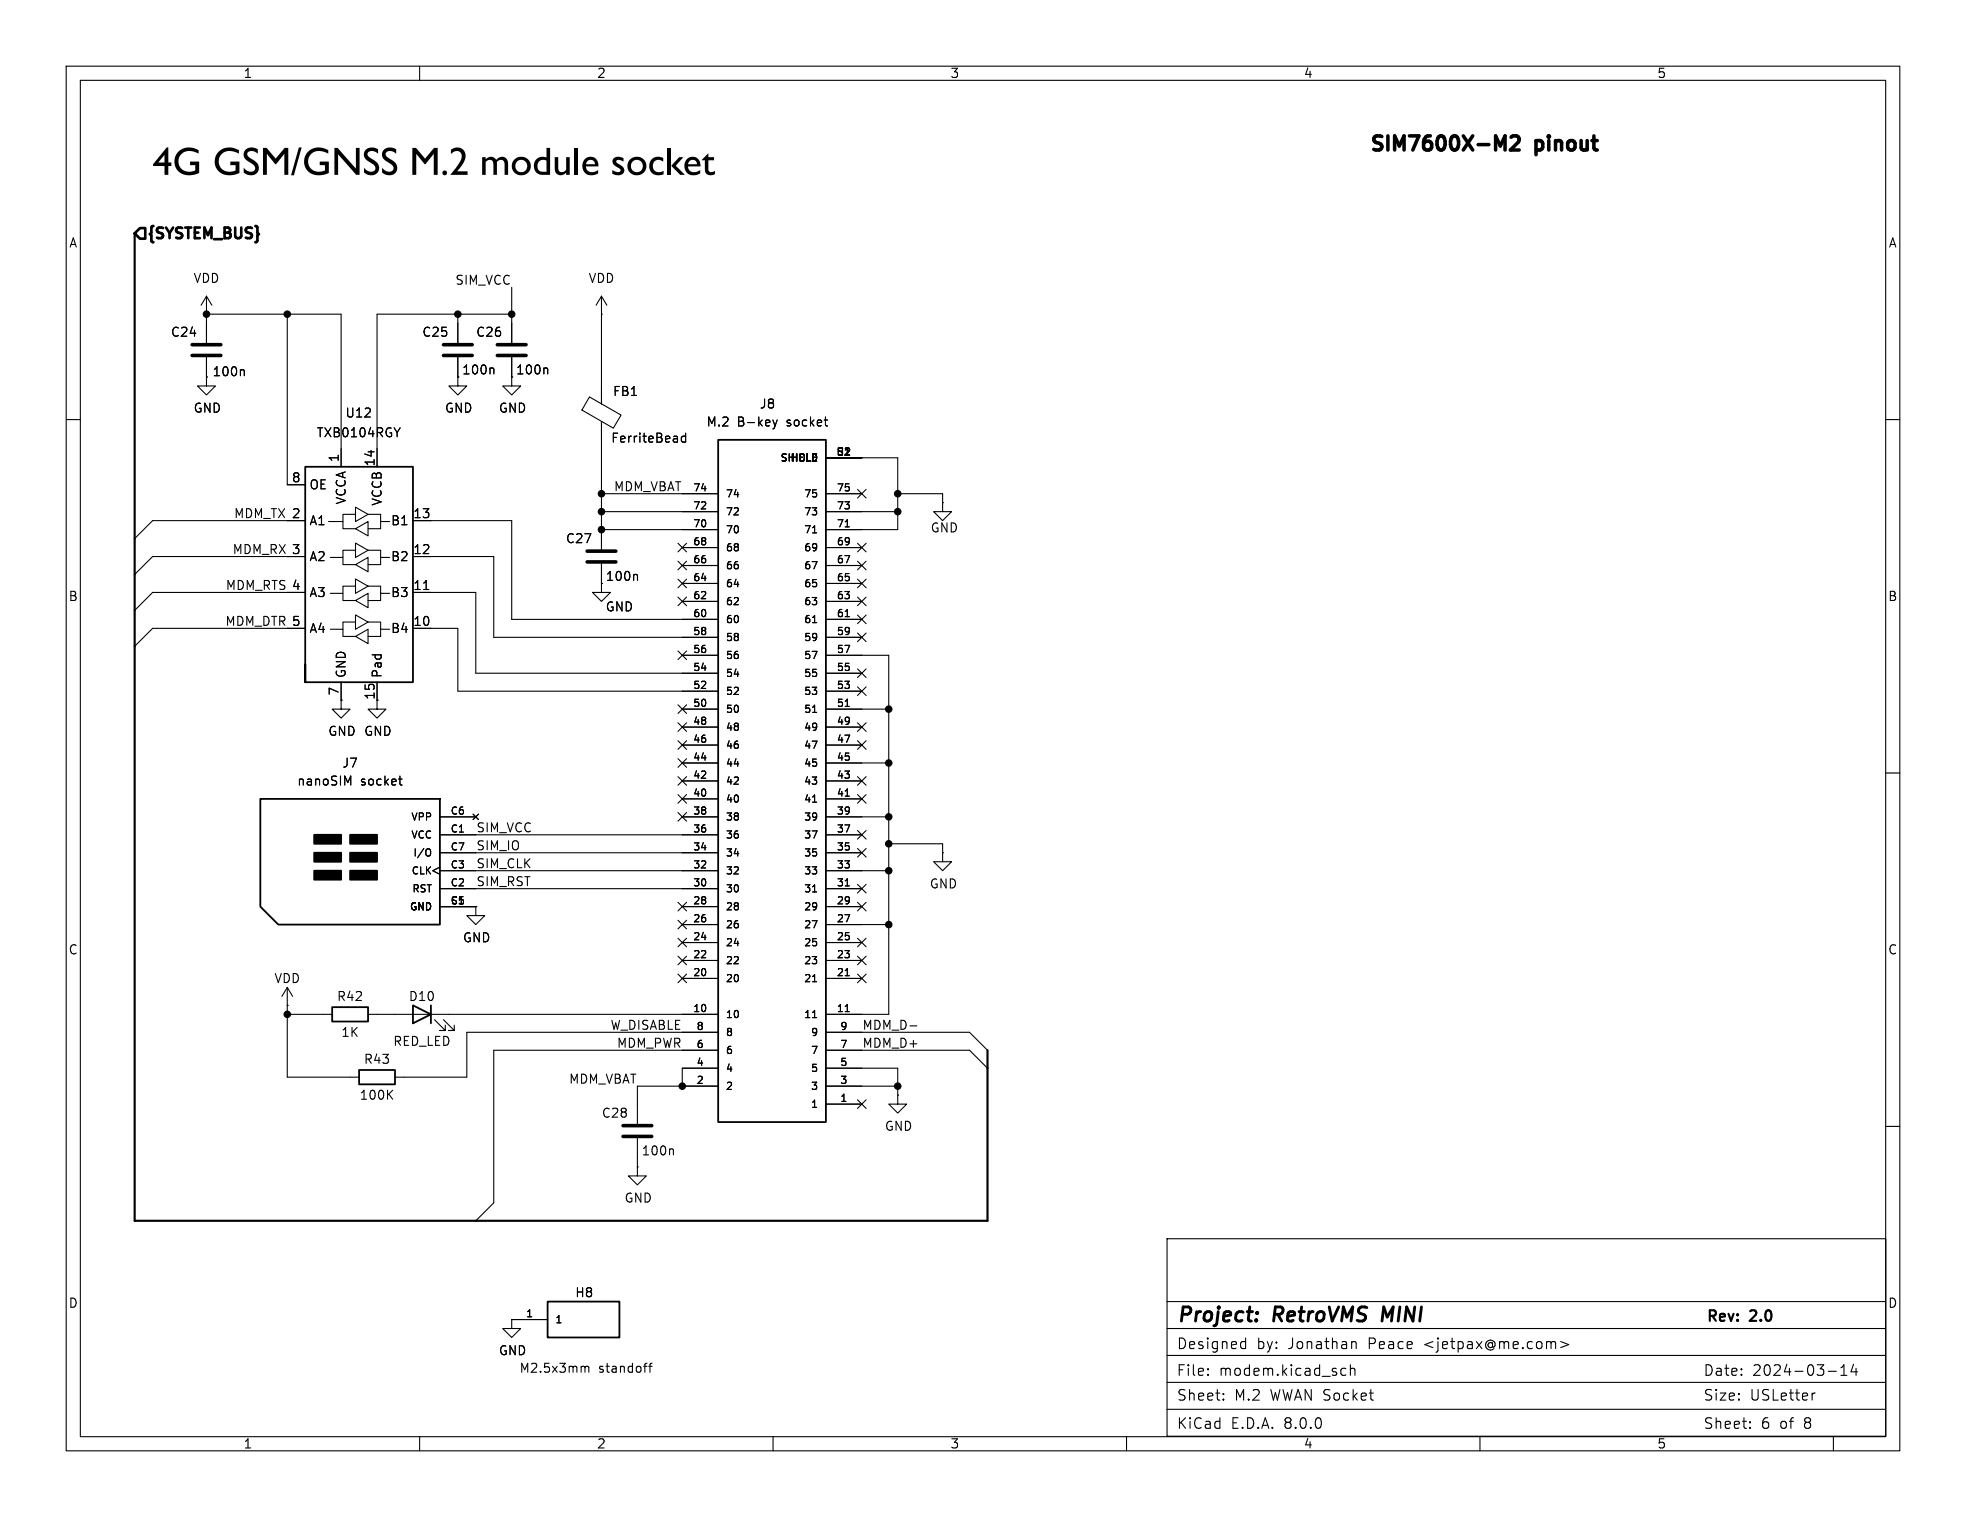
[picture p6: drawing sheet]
<svg xmlns="http://www.w3.org/2000/svg" width="279mm" height="216mm" viewBox="0 0 279 216" stroke-linecap="round" stroke-linejoin="round" font-family="sans-serif">
<g fill="none" stroke="#000" stroke-width=".15">
<path d="M9.4 9.4h259.4v195.9h-259.4zM11.4 11.4h255.4v191.9h-255.4zM59.4 9.4v2M9.4 59.4h2M29.2 44.5h.1M29.2 53.3v1.3h1.3l-1.3 1.3-1.3-1.3h1.3M29.2 53.3h.1M29.2 44.5h19.1v21.5M29.2 41.9v6.6M29.2 50.5v2.8M29.2 41.9l-.8 1.3M29.2 41.9l.8 1.3"/>
<path d="M34.4 52.3l.2 .2v.7M40.6 44.5v24.1h2.6M64.8 53.3v1.3h1.2l-1.2 1.3-1.3-1.3h1.3M64.8 53.3h.1M64.8 44.5v4M64.8 50.5v2.8M69.7 52.1l.2 .1v.7M72.4 53.3v1.3h1.3l-1.3 1.3-1.3-1.3h1.3M72.4 53.3h.1M72.4 44.5h-19.1v21.5M72.4 40.6v7.9M72.4 50.5v2.8"/>
<path d="M77.3 52.1l.2 .1v.7M83.4 56.2l4.5 2.5-1.1 1.9-4.5-2.6zM85.1 44.5h.1M85.1 41.9v15.3M85.1 59.6v18.1M85.1 41.9l-.8 1.3M85.1 41.9l.8 1.3M109.3 59.4l.3 .9M109.9 59.4l-.3 .9M266.8 59.4h2M43.2 78.7h-21.6l-2.6 2.6M43.2 73.7h-21.6l-2.6 2.5"/>
<path d="M46.5 73.8h2v1h1.8M46.7 78.9h1.8v1h1.8M50.3 77.9h-1.8v1M50.3 72.8h-1.8v1M50.3 79.9l1.8-1v2zM50.3 74.8l1.8-1v2zM50.3 76.8l1.8 1.1-1.8 1zM50.3 71.8l1.8 1-1.8 1zM52.1 77.9h1.7v1h1.3M52.1 72.8h1.7v1h1.3M53.8 78.9v1h-1.7M53.8 73.8v1h-1.7"/>
<path d="M56.6 60.5l-.4 .7M58.4 78.7h11.4v11.5h31.8M58.4 73.7h14v13.9h29.2M85.1 79.8v2.8M85.1 74.9h16.5M85.1 72.4h16.5M85.1 69.9h16.5M95.9 76.9l1.2 1.2M95.9 79.4l1.2 1.2M96.5 77.5h5.1M97 61.3v1.3M97 61.8l-.4-.1-.2 .3v.3l.1 .2h.5"/>
<path d="M97.1 76.9l-1.2 1.2M97.1 79.4l-1.2 1.2M109.6 60.3l-.1 .3-.2 .1M114.9 75.4h.6M116.8 77.5h5.1M116.8 64.8h10.2v10.1h-10.2M116.8 72.4h10.2M116.8 69.9h5.1M119.6 74.5h.6M121.3 69.2l1.2 1.3M121.3 76.9l1.2 1.2M121.3 79.4l1.2 1.2"/>
<path d="M122.5 79.4l-1.2 1.2M122.5 69.2l-1.2 1.3M122.5 76.9l-1.2 1.2M127 69.9h6.3v1.2M133.3 71.1v1.3h1.3l-1.3 1.3-1.2-1.3h1.2M133.3 71.1h.1M43.2 88.9h-21.6l-2.6 2.5M43.2 83.8h-21.6l-2.6 2.6M46.7 89h1.8v1h1.8M46.7 83.9h1.8v1.1h1.8M48.3 99.1v1.2h1.2l-1.2 1.3-1.3-1.3h1.3M48.3 99.1h.1"/>
<path d="M48.3 96.5v2.6M50.3 88h-1.8v1M50.3 82.9h-1.8v1M50.3 90l1.8-1v2.1zM50.3 85l1.8-1.1v2.1zM50.3 87l1.8 1-1.8 1zM50.3 81.9l1.8 1-1.8 1zM52.1 88h1.7v1h1.3M52.1 82.9h1.7v1h1.3M53.3 96.5v3.8h1.3l-1.3 1.3-1.2-1.3h1.2M53.8 89v1h-1.7M53.8 83.9v1.1h-1.7"/>
<path d="M58.4 88.9h6.4v8.9h36.8M58.4 83.8h8.9v11.5h34.3M59.9 83.4h.8M85.1 82.6v1.2h1.3l-1.3 1.3-1.3-1.3h1.3M85.1 82.6h.1M90 81.3l.2 .1v.7M95.9 92.1l1.2 1.2M95.9 99.7l1.2 1.2M95.9 84.5l1.2 1.2M95.9 81.9l1.2 1.3M96.5 92.7h5.1M96.5 85.1h5.1"/>
<path d="M96.5 82.6h5.1M96.5 80h5.1M97.1 92.1l-1.2 1.2M97.1 99.7l-1.2 1.2M97.1 84.5l-1.2 1.2M97.1 81.9l-1.2 1.3M114.9 88.1h.6M116.8 92.7h8.9v50.8h-8.9M116.8 97.8h5.1M116.8 95.3h5.1M116.8 90.2h5.1M116.8 87.6h5.1"/>
<path d="M116.8 85.1h5.1M116.8 82.6h5.1M116.8 80h5.1M119.6 99.9h.6M119.6 87.2h.6M121.3 97.2l1.2 1.2M121.3 94.6l1.2 1.3M121.3 84.5l1.2 1.2M121.3 89.6l1.2 1.2M121.3 81.9l1.2 1.3M121.3 87l1.2 1.2M122.5 97.2l-1.2 1.2"/>
<path d="M122.5 94.6l-1.2 1.3M122.5 84.5l-1.2 1.2M122.5 81.9l-1.2 1.3M122.5 89.6l-1.2 1.2M122.5 87l-1.2 1.2M49.2 110.7l.4-.9v1.3M56.4 110.2h.5M56.6 111l.3 .1M62.2 118.1h39.4M62.2 115.6h5.1M66.9 115.2l.8 .8M67.7 115.2l-.8 .8"/>
<path d="M95.9 104.8l1.2 1.2M95.9 107.3l1.2 1.3M95.9 109.9l1.2 1.2M95.9 112.4l1.2 1.2M95.9 115l1.2 1.2M95.9 102.3l1.2 1.2M96.5 115.6h5.1M96.5 113h5.1M96.5 110.5h5.1M96.5 108h5.1M96.5 105.4h5.1M96.5 102.9h5.1"/>
<path d="M96.5 100.3h5.1M97.1 109.9l-1.2 1.2M97.1 104.8l-1.2 1.2M97.1 107.3l-1.2 1.3M97.1 112.4l-1.2 1.2M97.1 115l-1.2 1.2M97.1 102.3l-1.2 1.2M114.9 113.5h.6M114.9 100.8h.6M116.8 118.1h5.1M116.8 115.6h8.9M116.8 113h5.1"/>
<path d="M116.8 110.5h5.1M116.8 108h8.9M116.8 105.4h5.1M116.8 102.9h5.1M116.8 100.3h8.9M119.6 112.6h.6M121.3 112.4l1.2 1.2M121.3 109.9l1.2 1.2M121.3 104.8l1.2 1.2M121.3 102.3l1.2 1.2M121.3 117.5l1.2 1.2M122.5 117.5l-1.2 1.2"/>
<path d="M122.5 109.9l-1.2 1.2M122.5 112.4l-1.2 1.2M122.5 102.3l-1.2 1.2M122.5 104.8l-1.2 1.2M125.7 119.4h7.6v1.3M266.8 109.4h2M40.6 139.7v12.7h10.2M40.6 139.7l-.7 1.3M40.6 139.7l.8 1.3M60.5 120.1a.34 .34 0 0 1 .4 .3v.4a.34 .34 0 0 1-.4 .3M62.2 122.7l-1 .5 1 .5M62.2 128.3h5.1"/>
<path d="M62.2 125.7h39.4M62.2 123.2h39.4M62.2 120.7h39.4M67.3 128.3v1.2h1.3l-1.3 1.3-1.3-1.3h1.3M67.3 128.3h.1M95.9 135.3l1.2 1.2M95.9 127.7l1.2 1.2M95.9 130.2l1.2 1.2M95.9 137.8l1.2 1.2M95.9 132.7l1.2 1.3M96.5 138.4h5.1M96.5 135.9h5.1"/>
<path d="M96.5 133.4h5.1M96.5 130.8h5.1M96.5 128.3h5.1M97.1 135.3l-1.2 1.2M97.1 137.8l-1.2 1.2M97.1 127.7l-1.2 1.2M97.1 130.2l-1.2 1.2M97.1 132.7l-1.2 1.3M114.9 138.9h.6M114.9 126.2h.6M116.8 138.4h5.1M116.8 135.9h5.1"/>
<path d="M116.8 133.4h5.1M116.8 130.8h8.9M116.8 128.3h5.1M116.8 125.7h5.1M116.8 123.2h8.9M116.8 120.7h5.1M119.6 138h.6M119.6 125.3h.6M121.3 127.7l1.2 1.2M121.3 135.3l1.2 1.2M121.3 132.7l1.2 1.3M121.3 137.8l1.2 1.2"/>
<path d="M121.3 125.1l1.2 1.2M121.3 120l1.2 1.3M122.5 127.7l-1.2 1.2M122.5 135.3l-1.2 1.2M122.5 132.7l-1.2 1.3M122.5 137.8l-1.2 1.2M122.5 125.1l-1.2 1.2M122.5 120l-1.2 1.3M133.3 120.7v1.2h1.3l-1.3 1.3-1.2-1.3h1.2M133.3 120.7h.1M40.6 142.2h.1M40.6 143.5h6.4"/>
<path d="M52.1 143.5h49.5M55 154.8l.5 .7M55.5 154.2l-.7 .8M61.5 144.3l1.5 1.5h-.8h.8v-.8M62.7 144.3l1.6 1.5h-.8h.8v-.8M101.6 153.7h-11.4v5.3M101.6 146.1h-35.6v6.3h-10.1M101.6 151.1h-5.1v2.6M101.6 148.6h-31.8v21.6l-2.5 2.5M114.9 144h.6M116.8 156.2h5.1M116.8 153.7h10.2"/>
<path d="M116.8 151.1h10.2v3.8M116.8 148.6h20.4l2.5 2.5M116.8 146.1h20.4l2.5 2.5M119.6 143.1h.6M121.3 155.6l1.2 1.2M122.5 155.6l-1.2 1.2M127 154.9v1.3h1.3l-1.3 1.3-1.3-1.3h1.3M127 154.9h.1M128.7 145.1h1M266.8 159.4h2M90.2 165.1v1.3h1.2l-1.2 1.2-1.3-1.2h1.3M90.2 165.1h.1"/>
<path d="M90.2 161v4.1M95.1 162.5l.2 .2v.7M165.1 175.3h101.7v27.9h-101.7zM72.4 186.7v1.3h1.3l-1.3 1.2-1.3-1.2h1.3M72.4 186.7h.1M72.4 186.7h5.1M82.6 193.3l.2 .2M82.8 193.5v.7M82.8 193.5l.1-.2 .3 .1 .1 .8M91.8 193.3h.5M92.3 192.9h-.3v.2v1.1M165.1 199.4h101.6"/>
<path d="M165.1 195.6h101.6M165.1 191.8h101.6M165.1 188h101.6M165.1 184.2h101.6M170.9 194.4l.1 .1-.1 .1M170.9 194.4l-.1 .1 .1 .1M170.9 193.7v.1M170.9 194.4v.2M170.9 193.7h.1l-.1 .1M170.9 193.7h-.1l.1 .1M173.1 198v.1M173.1 198h-.1l.1 .1"/>
<path d="M173.1 197.2v.1M173.1 197.2h-.1l.1 .1M175.8 189.8l.4 .1M176.2 189.3v1.5M176.2 190.7l-.4 .1M189.8 194.5l.2 .1 .4-.1M189.8 193.7l.2-.1 .4 .1M191 193.7a.37 .37 0 0 1 .7 .1v.8M191 193.1v1.5M191.4 189.8l.4 .1 .1 .1v.8M219.9 189.8l.2 .2v.8M220.8 189.8l1.1 .4-1.1 .5"/>
<path d="M256.8 197.1l-.3 .1M258.6 194h1.2M260.4 194.6h.9M260.4 193.5l.5-.4v1.5M262.2 193l-.3 1.1h.9M262.6 193.6v1M59.4 203.3v2M109.4 203.3v2M159.4 203.3v2M209.4 203.3v2M247.6 201.9v.1v.1M247.6 201.9l-.1 .1 .1 .1"/>
<path d="M247.6 201.2v.1M247.6 201.9v.2M247.6 201.2h-.1l.1 .1M259.4 203.3v2"/>
</g>
<path d="M177.7 186.7l.1 .1-.1 .1M177.9 185.7v.1l-.1 .1M177.9 185.7l-.2 .1 .1 .1M177.9 185.7l-.1 .2M195.8 184.9l-.3 2" fill="none" stroke="#000" stroke-width=".4"/>
<path d="M27.2 50.3h4M27.2 48.8h4M62.7 50.3h4.1M62.7 48.8h4.1M70.4 50.3h4M70.4 48.8h4M83.1 79.5h4M83.1 78h4M88.1 159.3h4.1M88.1 160.8h4.1" fill="none" stroke="#000" stroke-width=".51"/>
<path d="M43.2 66h15.2v30.5h-15.2zM101.6 62.2h15.2v96.6h-15.2zM43.2 94v2.5zM36.8 113h25.4v17.8h-22.8l-2.6-2.5zM47 142.5h5.1v2h-5.1zM50.8 151.4h5.1v2h-5.1zM58.4 142.2l2.6 1.3-2.6 1.3zM61 142.2v2.6M77.5 184.2h10.1v5h-10.1z" fill="none" stroke="#000" stroke-width=".25"/>
<path d="M44.4 118.1h3.9v1.3h-3.9zM49.5 118.1h3.8v1.3h-3.8zM44.4 123.2h3.9v1.3h-3.9zM44.4 120.7h3.9v1.2h-3.9zM49.5 123.2h3.8v1.3h-3.8zM49.5 120.7h3.8v1.2h-3.8z" fill="#000" stroke="#000" stroke-width=".25"/>
<path d="M19.8 32.3h.7v1.5h-.7l-.8-.8zM21.7 32l-.2 .1-.1 .1M36.1 32l.2 .1 .1 .1" fill="none" stroke="#000" stroke-width=".38"/>
<path d="M211.6 19.2l.6 1.5 .7-1.5v2M213.8 19.4l.3-.2h.4a.54 .54 0 0 1 .3 .9l-1.1 1.1h1.2" fill="none" stroke="#000" stroke-width=".5"/>
<path d="M19 33v139.7h120.7v-24.1" fill="none" stroke="#000" stroke-width=".3"/>
<g fill="#000" stroke="#000" stroke-width=".15">
<circle cx="29.2" cy="44.5" r=".46"/>
<circle cx="40.6" cy="44.5" r=".46"/>
<circle cx="64.8" cy="44.5" r=".46"/>
<circle cx="72.4" cy="44.5" r=".46"/>
<circle cx="85.1" cy="69.9" r=".46"/>
<circle cx="85.1" cy="74.9" r=".46"/>
<circle cx="85.1" cy="72.4" r=".46"/>
<circle cx="127" cy="69.9" r=".46"/>
<circle cx="127" cy="72.4" r=".46"/>
<circle cx="125.7" cy="119.4" r=".46"/>
<circle cx="125.7" cy="100.3" r=".46"/>
<circle cx="125.7" cy="108" r=".46"/>
<circle cx="125.7" cy="115.6" r=".46"/>
<circle cx="125.7" cy="130.8" r=".46"/>
<circle cx="125.7" cy="123.2" r=".46"/>
<circle cx="40.6" cy="143.5" r=".46"/>
<circle cx="96.5" cy="153.7" r=".46"/>
<circle cx="127" cy="153.7" r=".46"/>
</g>
<text font-size="5.6" x="21.6" y="25.4">4G GSM/GNSSM.2modulesocket</text>
<g font-size="2.8">
<text x="193.4" y="22.1">SIM7600X-M2</text>
<text x="217.4" y="22.1">pinout</text>
<text x="166.4" y="187.6">Project:</text>
<text x="180.2" y="187.6">RetroVMS</text>
<text x="196.4" y="187.6">MINI</text>
</g>
<g font-size="2.1">
<text x="20.7" y="34.3">{SYSTEM_BUS}</text>
<text x="166.4" y="191.1">Designed</text>
<text x="177.8" y="191.1">by:</text>
<text x="182.3" y="191.1">Jonathan</text>
<text x="193.7" y="191.1">Peace</text>
<text x="201.7" y="191.1">&lt;jetpax@me.com&gt;</text>
<text x="241.3" y="187.4">Rev:</text>
<text x="247.7" y="187.4">2.0</text>
<text x="166.4" y="194.9">File:</text>
<text x="172.5" y="194.9">modem.kicad_sch</text>
<text x="240.9" y="194.9">Date:</text>
<text x="247.9" y="194.9">2024-03-14</text>
<text x="166.4" y="202.4">KiCad</text>
<text x="166.4" y="198.4">Sheet:</text>
<text x="174.1" y="202.4">E.D.A.</text>
<text x="174.6" y="198.4">M.2</text>
<text x="179.8" y="198.4">WWAN Socket</text>
<text x="181.7" y="202.4">8.0.0</text>
<text x="240.9" y="198.4">Size:</text>
<text x="240.9" y="202.4">Sheet:</text>
<text x="247.6" y="198.4">USLetter</text>
<text x="249.1" y="202.4">6</text>
<text x="251.9" y="202.4">of</text>
<text x="255.4" y="202.4">8</text>
</g>
<g font-size="1.8">
<text x="34.4" y="11.2">1</text>
<text x="84.4" y="11.2">2</text>
<text x="134.4" y="11.2">3</text>
<text x="184.4" y="11.2">4</text>
<text x="234.4" y="11.2">5</text>
<text x="9.7" y="35.2">A</text>
<text x="267.1" y="35.2">A</text>
<text x="27.3" y="40.2">VDD</text>
<text x="64.3" y="40.4">SIM_VCC</text>
<text x="83.2" y="40.2">VDD</text>
<text x="24.1" y="47.9">C24</text>
<text x="59.6" y="47.9">C25</text>
<text x="67.3" y="47.9">C26</text>
<text x="30" y="53.4">100n</text>
<text x="65.3" y="53.2">100n</text>
<text x="72.9" y="53.2">100n</text>
<text x="27.3" y="58.6">GND</text>
<text x="48.8" y="59.3">U12</text>
<text x="62.9" y="58.6">GND</text>
<text x="70.5" y="58.6">GND</text>
<text x="86.6" y="56.2">FB1</text>
<text x="107.4" y="58">J8</text>
<text x="44.7" y="62.1">TXB0104RGY</text>
<text x="48" y="65.5" transform="rotate(-90 48 65.5)">1</text>
<text x="86.4" y="62.8">FerriteBead</text>
<text x="99.9" y="60.6">M.2</text>
<text x="104.3" y="60.6">B-key</text>
<text x="111.4" y="60.6">socket</text>
<text x="41.2" y="68.3">8</text>
<text x="43.7" y="69.4">OE</text>
<text x="49.1" y="71.5" transform="rotate(-90 49.1 71.5)">VCCA</text>
<text x="53.1" y="66.1" transform="rotate(-90 53.1 66.1)">14</text>
<text x="54.2" y="71.6" transform="rotate(-90 54.2 71.6)">VCCB</text>
<text x="86.8" y="69.6">MDM_VBAT</text>
<text x="33" y="73.4">MDM_TX 2</text>
<text x="41.2" y="73.4">2</text>
<text x="43.7" y="74.5">A1</text>
<text x="55.2" y="74.5">B1</text>
<text x="58.4" y="73.4">13</text>
<text x="80" y="77.1">C27</text>
<text x="131.6" y="75.5">GND</text>
<text x="31.8" y="83.6">MDM_RTS 4</text>
<text x="32.8" y="78.5">MDM_RX 3</text>
<text x="41.2" y="78.5">3</text>
<text x="41.2" y="83.6">4</text>
<text x="43.7" y="79.6">A2</text>
<text x="55.2" y="79.6">B2</text>
<text x="58.4" y="83.6">11</text>
<text x="58.4" y="78.5">12</text>
<text x="85.6" y="82.4">100n</text>
<text x="9.6" y="85.2">B</text>
<text x="31.8" y="88.6">MDM_DTR 5</text>
<text x="41.2" y="88.6">5</text>
<text x="43.7" y="84.7">A3</text>
<text x="43.7" y="89.8">A4</text>
<text x="55.2" y="89.8">B4</text>
<text x="55.2" y="84.7">B3</text>
<text x="58.4" y="88.6">10</text>
<text x="85.6" y="86.7">GND</text>
<text x="267" y="85.2">B</text>
<text x="48" y="98.5" transform="rotate(-90 48 98.5)">7</text>
<text x="49.1" y="96" transform="rotate(-90 49.1 96)">GND</text>
<text x="53.1" y="99.1" transform="rotate(-90 53.1 99.1)">15</text>
<text x="54.2" y="96" transform="rotate(-90 54.2 96)">Pad</text>
<text x="46.4" y="104.3">GND GND</text>
<text x="42" y="111.4">nanoSIM</text>
<text x="48.3" y="108.8">J7</text>
<text x="51" y="111.4">socket</text>
<text x="67.3" y="117.8">SIM_VCC</text>
<text x="67.3" y="120.4">SIM_IO</text>
<text x="67.3" y="125.5">SIM_RST</text>
<text x="67.3" y="122.9">SIM_CLK</text>
<text x="131.4" y="125.9">GND</text>
<text x="9.6" y="135.2">C</text>
<text x="65.4" y="133.5">GND</text>
<text x="267" y="135.2">C</text>
<text x="38.7" y="139.3">VDD</text>
<text x="47.6" y="141.8">R42</text>
<text x="57.7" y="141.8">D10</text>
<text x="48.2" y="146.9">1K</text>
<text x="55.5" y="148.2">RED_LED</text>
<text x="86.3" y="145.8">W_DISABLE</text>
<text x="87.2" y="148.3">MDM_PWR</text>
<text x="121.9" y="145.8">MDM_D-</text>
<text x="121.9" y="148.3">MDM_D+</text>
<text x="50.8" y="155.8">100K</text>
<text x="51.4" y="150.7">R43</text>
<text x="80.4" y="153.4">MDM_VBAT</text>
<text x="85" y="158.3">C28</text>
<text x="125.1" y="160.2">GND</text>
<text x="90.7" y="163.7">100n</text>
<text x="88.3" y="170.4">GND</text>
<text x="9.6" y="185.2">D</text>
<text x="81.3" y="183.7">H8</text>
<text x="267" y="185.2">D</text>
<text x="70.5" y="191.9">GND</text>
<text x="73.4" y="194.3">M2.5x3mm</text>
<text x="84.7" y="194.3">standoff</text>
<text x="34.4" y="205.1">1</text>
<text x="84.4" y="205.1">2</text>
<text x="134.4" y="205.1">3</text>
<text x="184.4" y="205.1">4</text>
<text x="234.4" y="205.1">5</text>
</g>
<g font-size="1.4">
<text x="110.3" y="65.5">SHIELD</text>
<text x="111.7" y="65.5">HOLE</text>
<text x="118.2" y="64.5">H1</text>
<text x="119.2" y="64.5">2</text>
<text x="98" y="69.6">74</text>
<text x="102.6" y="70.6">74</text>
<text x="113.6" y="70.6">75</text>
<text x="118.3" y="69.6">75</text>
<text x="98" y="77.2">68</text>
<text x="98" y="74.7">70</text>
<text x="98" y="72.1">72</text>
<text x="102.6" y="75.7">70</text>
<text x="102.6" y="73.1">72</text>
<text x="113.6" y="75.7">71</text>
<text x="113.6" y="73.1">73</text>
<text x="118.3" y="77.2">69</text>
<text x="118.3" y="74.7">71</text>
<text x="118.3" y="72.1">73</text>
<text x="98" y="82.3">64</text>
<text x="98" y="79.8">66</text>
<text x="102.6" y="83.3">64</text>
<text x="102.6" y="80.7">66</text>
<text x="102.6" y="78.2">68</text>
<text x="113.6" y="83.3">65</text>
<text x="113.6" y="80.7">67</text>
<text x="113.6" y="78.2">69</text>
<text x="118.3" y="82.3">65</text>
<text x="118.3" y="79.8">67</text>
<text x="98" y="89.9">58</text>
<text x="98" y="87.4">60</text>
<text x="98" y="84.8">62</text>
<text x="102.6" y="88.4">60</text>
<text x="102.6" y="85.8">62</text>
<text x="113.6" y="88.4">61</text>
<text x="113.6" y="85.8">63</text>
<text x="118.3" y="89.9">59</text>
<text x="118.3" y="87.4">61</text>
<text x="118.3" y="84.8">63</text>
<text x="98" y="95">54</text>
<text x="98" y="92.5">56</text>
<text x="102.6" y="96">54</text>
<text x="102.6" y="93.4">56</text>
<text x="102.6" y="90.9">58</text>
<text x="113.6" y="96">55</text>
<text x="113.6" y="93.4">57</text>
<text x="113.6" y="90.9">59</text>
<text x="118.3" y="95">55</text>
<text x="118.3" y="92.5">57</text>
<text x="98" y="100.1">50</text>
<text x="98" y="97.5">52</text>
<text x="102.6" y="101.1">50</text>
<text x="102.6" y="98.5">52</text>
<text x="113.6" y="101.1">51</text>
<text x="113.6" y="98.5">53</text>
<text x="118.3" y="100.1">51</text>
<text x="118.3" y="97.5">53</text>
<text x="98" y="107.7">44</text>
<text x="98" y="105.2">46</text>
<text x="98" y="102.6">48</text>
<text x="102.6" y="106.1">46</text>
<text x="102.6" y="103.6">48</text>
<text x="113.6" y="106.1">47</text>
<text x="113.6" y="103.6">49</text>
<text x="118.3" y="107.7">45</text>
<text x="118.3" y="105.2">47</text>
<text x="118.3" y="102.6">49</text>
<text x="98" y="112.8">40</text>
<text x="98" y="110.2">42</text>
<text x="102.6" y="113.8">40</text>
<text x="102.6" y="111.2">42</text>
<text x="102.6" y="108.7">44</text>
<text x="113.6" y="113.8">41</text>
<text x="113.6" y="111.2">43</text>
<text x="113.6" y="108.7">45</text>
<text x="118.3" y="112.8">41</text>
<text x="118.3" y="110.2">43</text>
<text x="58.1" y="118.8">VCC</text>
<text x="58.1" y="116.3">VPP</text>
<text x="63.7" y="117.9">C1</text>
<text x="63.7" y="115.3">C6</text>
<text x="98" y="115.3">38</text>
<text x="98" y="117.9">36</text>
<text x="102.6" y="116.3">38</text>
<text x="102.6" y="118.8">36</text>
<text x="113.6" y="118.8">37</text>
<text x="113.6" y="116.3">39</text>
<text x="118.3" y="117.9">37</text>
<text x="118.3" y="115.3">39</text>
<text x="58.1" y="123.9">CLK</text>
<text x="58.3" y="121.4">I/O</text>
<text x="63.7" y="125.5">C2</text>
<text x="63.7" y="122.9">C3</text>
<text x="63.7" y="120.4">C7</text>
<text x="98" y="125.5">30</text>
<text x="98" y="122.9">32</text>
<text x="98" y="120.4">34</text>
<text x="102.6" y="123.9">32</text>
<text x="102.6" y="121.4">34</text>
<text x="113.6" y="123.9">33</text>
<text x="113.6" y="121.4">35</text>
<text x="118.3" y="125.5">31</text>
<text x="118.3" y="122.9">33</text>
<text x="118.3" y="120.4">35</text>
<text x="57.9" y="129">GND</text>
<text x="58.2" y="126.5">RST</text>
<text x="63.7" y="128">S1</text>
<text x="98" y="130.6">26</text>
<text x="98" y="128">28</text>
<text x="102.6" y="131.5">26</text>
<text x="102.6" y="129">28</text>
<text x="102.6" y="126.5">30</text>
<text x="113.6" y="131.5">27</text>
<text x="113.6" y="129">29</text>
<text x="113.6" y="126.5">31</text>
<text x="118.3" y="130.6">27</text>
<text x="118.3" y="128">29</text>
<text x="98" y="135.6">22</text>
<text x="98" y="133.1">24</text>
<text x="102.6" y="136.6">22</text>
<text x="102.6" y="134.1">24</text>
<text x="113.6" y="136.6">23</text>
<text x="113.6" y="134.1">25</text>
<text x="118.3" y="135.6">23</text>
<text x="118.3" y="133.1">25</text>
<text x="98" y="143.3">10</text>
<text x="98" y="138.2">20</text>
<text x="102.6" y="139.2">20</text>
<text x="113.6" y="139.2">21</text>
<text x="118.3" y="143.3">11</text>
<text x="118.3" y="138.2">21</text>
<text x="98.4" y="148.3">6</text>
<text x="98.4" y="145.8">8</text>
<text x="102.6" y="144.2">10</text>
<text x="102.6" y="149.3">6</text>
<text x="102.6" y="146.8">8</text>
<text x="113.6" y="144.2">11</text>
<text x="114.6" y="149.3">7</text>
<text x="114.6" y="146.8">9</text>
<text x="118.8" y="148.3">7</text>
<text x="118.8" y="145.8">9</text>
<text x="98.4" y="153.4">2</text>
<text x="98.4" y="150.9">4</text>
<text x="102.6" y="154.4">2</text>
<text x="102.6" y="151.9">4</text>
<text x="114.6" y="154.4">3</text>
<text x="114.6" y="151.9">5</text>
<text x="118.8" y="156">1</text>
<text x="118.8" y="153.4">3</text>
<text x="118.8" y="150.9">5</text>
<text x="114.6" y="156.9">1</text>
<text x="74.3" y="186.4">1</text>
<text x="78.5" y="187.4">1</text>
</g>
</svg>
